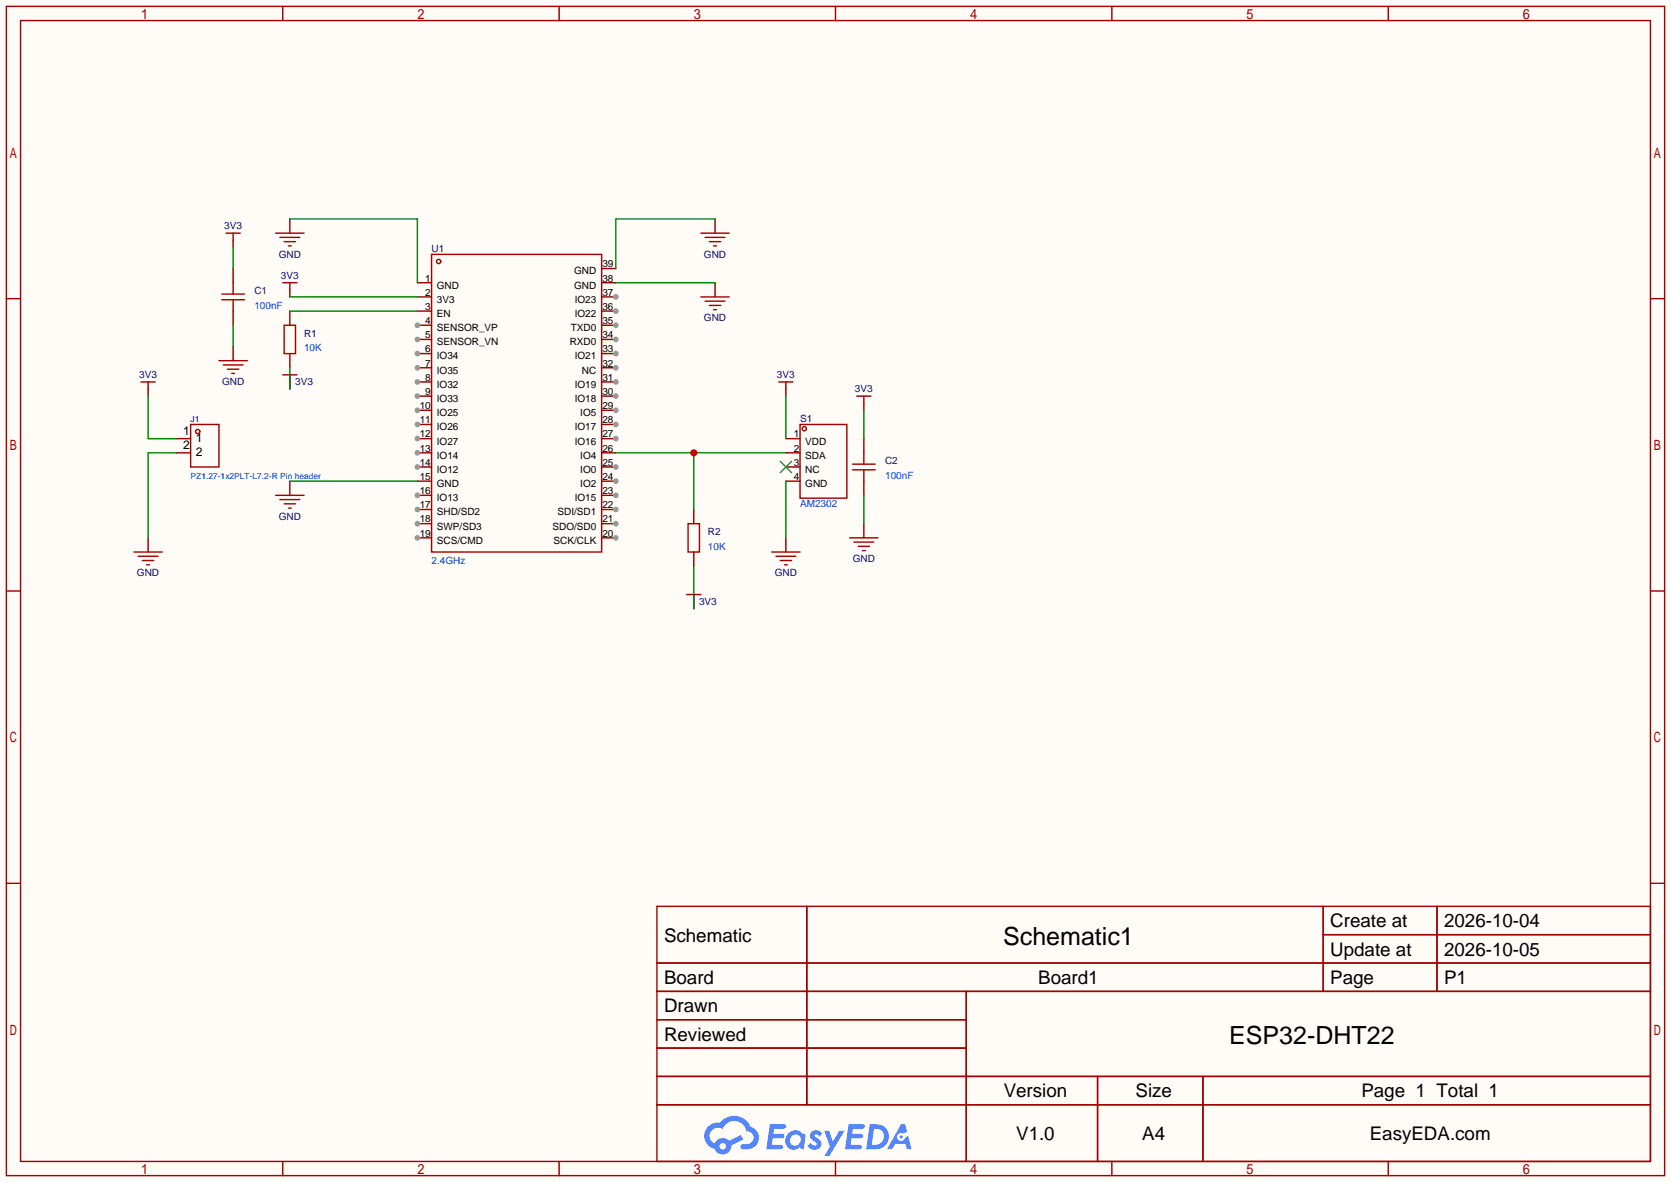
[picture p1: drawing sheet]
<svg xmlns="http://www.w3.org/2000/svg" width="299mm" height="212mm" viewBox="0 0 299 212" stroke-linecap="round" stroke-linejoin="round" font-family="sans-serif">
<path d="M0 0h299.5v211.8h-299.5z" fill="#fffcf7"/>
<g fill="none" stroke="#a10000" stroke-width=".25">
<path d="M1.1 1.1h297.2v209.6h-297.2zM3.7 3.7h292.1v204.5h-292.1zM50.7 1.1v2.6M100.2 1.1v2.6M149.7 1.1v2.6M199.3 1.1v2.6M248.8 1.1v2.6M1.1 53.5h2.6M295.8 53.5h2.5M1.1 105.9h2.6M295.8 105.9h2.5M1.1 158.3h2.6"/>
<path d="M295.8 158.3h2.5M117.7 162.4h178.1v45.8h-178.1zM117.7 172.6h178.1M117.7 177.7h178.1M144.6 162.4v35.6M173.2 177.7v30.5M237.1 162.4v15.3M237.1 167.5h58.7M257.5 162.4v15.3M117.7 182.8h55.5M117.7 192.9h178.1M117.7 187.8h55.5"/>
<path d="M117.7 198h178.1M196.7 192.9v15.3M215.6 192.9v15.3M50.7 208.2v2.5M100.2 208.2v2.5M149.7 208.2v2.5M199.3 208.2v2.5M248.8 208.2v2.5"/>
</g>
<g fill="#5487ff">
<path d="M145.5 202.8a1.3 1.3 0 0 1 1.8 .3l-.4 .6a.54 .54 0 0 0-.9-.2l.1 .2a1.58 1.58 0 0 1 1.1 1.6 1.43 1.43 0 0 1-2.5 .1l.5-.6a.64 .64 0 0 0 .5 .5 .64 .64 0 0 0 .7-.3l-.2-.2a1.6 1.6 0 0 1-1-1.6z"/>
<path d="M147.7 202.7h.9l.7 1.9 1.1-1.9h.9l-2.7 4.5h-.9l1-1.7z"/>
<path d="M138 201.5h1.6a1.31 1.31 0 0 1 1.2 .2 .4 .4 0 0 1-.3 .6h-1.8l-.1 .9h1.6a.4 .4 0 0 1 .4 .4 .4 .4 0 0 1-.4 .4h-1.7l-.2 1.2h.8a1.23 1.23 0 0 1 1.2 .2 .39 .39 0 0 1-.3 .6h-2.7z"/>
<path d="M152.1 201.5h1.6a1.32 1.32 0 0 1 1.3 .2 .39 .39 0 0 1-.4 .6h-1.7l-.2 .9h1.7a.4 .4 0 0 1 .3 .4 .4 .4 0 0 1-.4 .4h-1.7l-.2 1.2h.8a1.23 1.23 0 0 1 1.2 .2 .39 .39 0 0 1-.3 .6h-2.7z"/>
<path d="M161.5 201.5h.7l.4 1.3-.7 .4a.75 .75 0 0 0-1.1 .3 .75 .75 0 0 0 .5 1 .75 .75 0 0 0 .9-.6l.6-.3 .6 2.4h-.9l-.2-1h-1.9l-.5 1h-.9z"/>
<path d="M155.9 201.5l-.7 4.5h1.5a2.27 2.27 0 0 0 2.6-2.3 2.27 2.27 0 0 0-2.7-2.2zM156.6 202.3a1.5 1.5 0 0 1 1.8 1.5 1.5 1.5 0 0 1-1.9 1.4h-.3z"/>
<path d="M141.3 203.1a1.62 1.62 0 0 0-.4 2.1 1.62 1.62 0 0 0 2 .7l.4-.3 .3 .3 .5 .1 .3-2.5-.2-.3h-.4a1.58 1.58 0 0 0-2.5-.1zM141.9 203.6a.98 .98 0 0 1 1.5 .2 .98 .98 0 0 1-.6 1.5 .94 .94 0 0 1-1.2-.4 .94 .94 0 0 1 .3-1.3z"/>
<path d="M126.9 201.9a2.37 2.37 0 0 0 1.2 4 1.54 1.54 0 0 0 1.7 1 1.54 1.54 0 0 0 1.3-1.6l2.1-1.1-.5-.8-2 1.1a1.57 1.57 0 0 0-2.6 .4 1.5 1.5 0 0 1-.8-2.1 1.5 1.5 0 0 1 2.2-.5 2.23 2.23 0 0 1 2.3-1.4 2.23 2.23 0 0 1 2 1.8 1.16 1.16 0 0 1 1.2 1.1 1.16 1.16 0 0 1-1 1.3h-.7a.47 .47 0 0 0-.6 .3 .47 .47 0 0 0 .4 .6 2.23 2.23 0 0 0 2.3-.7 2.23 2.23 0 0 0 .4-2.3 2.16 2.16 0 0 0-1.3-1.1 3.2 3.2 0 0 0-5.4-.7l-1.2 .1zM129 205.4a.58 .58 0 0 1 1.1 0 .58 .58 0 0 1-1.1 0z"/>
<circle cx="161.5" cy="203.8" r=".28"/>
</g>
<g fill="none" stroke="#a10000" stroke-width=".25">
<path d="M77.3 45.6h30.5v53.3h-30.5z"/>
<circle cx="78.6" cy="46.9" r=".38"/>
</g>
<path d="M74.8 50.7h2.5M74.8 53.2h2.5M74.8 55.8h2.5M74.8 58.3h2.5" fill="none" stroke="#870000" stroke-width=".25"/>
<circle cx="74.8" cy="58.3" r=".51" fill="#999"/>
<path d="M74.8 60.8h2.5" fill="none" stroke="#870000" stroke-width=".25"/>
<circle cx="74.8" cy="60.8" r=".51" fill="#999"/>
<path d="M74.8 63.4h2.5" fill="none" stroke="#870000" stroke-width=".25"/>
<circle cx="74.8" cy="63.4" r=".51" fill="#999"/>
<path d="M74.8 65.9h2.5" fill="none" stroke="#870000" stroke-width=".25"/>
<circle cx="74.8" cy="65.9" r=".51" fill="#999"/>
<path d="M74.8 68.5h2.5" fill="none" stroke="#870000" stroke-width=".25"/>
<circle cx="74.8" cy="68.5" r=".51" fill="#999"/>
<path d="M74.8 71h2.5" fill="none" stroke="#870000" stroke-width=".25"/>
<circle cx="74.8" cy="71" r=".51" fill="#999"/>
<path d="M74.8 73.5h2.5" fill="none" stroke="#870000" stroke-width=".25"/>
<circle cx="74.8" cy="73.5" r=".51" fill="#999"/>
<path d="M74.8 76.1h2.5" fill="none" stroke="#870000" stroke-width=".25"/>
<circle cx="74.8" cy="76.1" r=".51" fill="#999"/>
<path d="M74.8 78.6h2.5" fill="none" stroke="#870000" stroke-width=".25"/>
<circle cx="74.8" cy="78.6" r=".51" fill="#999"/>
<path d="M74.8 81.2h2.5" fill="none" stroke="#870000" stroke-width=".25"/>
<circle cx="74.8" cy="81.2" r=".51" fill="#999"/>
<path d="M74.8 83.7h2.5" fill="none" stroke="#870000" stroke-width=".25"/>
<circle cx="74.8" cy="83.7" r=".51" fill="#999"/>
<path d="M74.8 86.2h2.5M74.8 88.8h2.5" fill="none" stroke="#870000" stroke-width=".25"/>
<circle cx="74.8" cy="88.8" r=".51" fill="#999"/>
<path d="M74.8 91.3h2.5" fill="none" stroke="#870000" stroke-width=".25"/>
<circle cx="74.8" cy="91.3" r=".51" fill="#999"/>
<path d="M74.8 93.9h2.5" fill="none" stroke="#870000" stroke-width=".25"/>
<circle cx="74.8" cy="93.9" r=".51" fill="#999"/>
<path d="M74.8 96.4h2.5" fill="none" stroke="#870000" stroke-width=".25"/>
<circle cx="74.8" cy="96.4" r=".51" fill="#999"/>
<path d="M107.8 96.4h2.6" fill="none" stroke="#870000" stroke-width=".25"/>
<circle cx="110.4" cy="96.4" r=".51" fill="#999"/>
<path d="M107.8 93.9h2.6" fill="none" stroke="#870000" stroke-width=".25"/>
<circle cx="110.4" cy="93.9" r=".51" fill="#999"/>
<path d="M107.8 91.3h2.6" fill="none" stroke="#870000" stroke-width=".25"/>
<circle cx="110.4" cy="91.3" r=".51" fill="#999"/>
<path d="M107.8 88.8h2.6" fill="none" stroke="#870000" stroke-width=".25"/>
<circle cx="110.4" cy="88.8" r=".51" fill="#999"/>
<path d="M107.8 86.2h2.6" fill="none" stroke="#870000" stroke-width=".25"/>
<circle cx="110.4" cy="86.2" r=".51" fill="#999"/>
<path d="M107.8 83.7h2.6" fill="none" stroke="#870000" stroke-width=".25"/>
<circle cx="110.4" cy="83.7" r=".51" fill="#999"/>
<path d="M107.8 78.6h2.6M107.8 81.2h2.6" fill="none" stroke="#870000" stroke-width=".25"/>
<circle cx="110.4" cy="78.6" r=".51" fill="#999"/>
<path d="M107.8 76.1h2.6" fill="none" stroke="#870000" stroke-width=".25"/>
<circle cx="110.4" cy="76.1" r=".51" fill="#999"/>
<path d="M107.8 73.5h2.6" fill="none" stroke="#870000" stroke-width=".25"/>
<circle cx="110.4" cy="73.5" r=".51" fill="#999"/>
<path d="M107.8 71h2.6" fill="none" stroke="#870000" stroke-width=".25"/>
<circle cx="110.4" cy="71" r=".51" fill="#999"/>
<path d="M107.8 68.5h2.6" fill="none" stroke="#870000" stroke-width=".25"/>
<circle cx="110.4" cy="68.5" r=".51" fill="#999"/>
<path d="M107.8 65.9h2.6" fill="none" stroke="#870000" stroke-width=".25"/>
<circle cx="110.4" cy="65.9" r=".51" fill="#999"/>
<path d="M107.8 63.4h2.6" fill="none" stroke="#870000" stroke-width=".25"/>
<circle cx="110.4" cy="63.4" r=".51" fill="#999"/>
<path d="M107.8 60.8h2.6" fill="none" stroke="#870000" stroke-width=".25"/>
<circle cx="110.4" cy="60.8" r=".51" fill="#999"/>
<path d="M107.8 58.3h2.6" fill="none" stroke="#870000" stroke-width=".25"/>
<circle cx="110.4" cy="58.3" r=".51" fill="#999"/>
<path d="M107.8 55.8h2.6" fill="none" stroke="#870000" stroke-width=".25"/>
<circle cx="110.4" cy="55.8" r=".51" fill="#999"/>
<path d="M107.8 53.2h2.6" fill="none" stroke="#870000" stroke-width=".25"/>
<circle cx="110.4" cy="53.2" r=".51" fill="#999"/>
<g fill="none" stroke="#870000" stroke-width=".25">
<path d="M51.9 39.2v2.6M128.1 39.2v2.6M41.8 43.1v1.2M51.9 51.9v1.3M51.9 55.8v2.5M107.8 50.7h2.6M107.8 48.1h2.6M128.1 50.7v2.5M26.5 69.7v1.3M41.8 62.1v2.5M51.9 63.4v2.5M51.9 68.5v1.2"/>
<path d="M140.8 69.7v1.3M140.8 78.6h2.6M154.8 72.3v1.2M26.5 96.4v2.5M51.9 86.2v2.6M124.3 91.3v2.6M124.3 98.9v2.6M140.8 96.4v2.5M140.8 81.2h2.6M140.8 83.7h2.6M140.8 86.2h2.6M154.8 93.9v2.5"/>
<path d="M124.3 107.8v1.3"/>
</g>
<g fill="none" stroke="#a10000" stroke-width=".25">
<path d="M40.5 41.8h2.6M41.8 41.8v1.3M49.4 41.8h5.1M50.2 42.5h3.5M50.7 50.7h2.5M50.9 58.3h2.1v5.1h-2.1zM50.9 43.3h2.1M51.7 44.1h.5M51.9 50.7v1.2M125.6 41.8h5.1M125.6 53.2h5.1M126.4 42.5h3.5"/>
<path d="M126.4 54h3.5M127.1 43.3h2.1M127.1 54.7h2.1M127.9 44.1h.5M127.9 55.5h.5M25.3 68.5h2.5M26.5 68.5v1.2M39.2 64.6h5.1M40 65.4h3.6M40.8 66.2h2M41.5 66.9h.5M50.7 67.2h2.5"/>
<path d="M51.9 67.2v1.3M139.6 68.5h2.5M140.8 68.5v1.2M143.4 76.1h8.4v13.2h-8.4zM153.5 71h2.6M154.8 71v1.3M24 98.9h5.1M24.8 99.7h3.5M49.4 88.8h5.1M50.2 89.5h3.5M50.9 90.3h2.1M51.7 91.1h.5"/>
<path d="M123.3 93.9h2v5h-2zM138.3 98.9h5.1M139.1 99.7h3.5M152.3 96.4h5.1M153 97.2h3.6M153.8 97.9h2M154.6 98.7h.5M25.5 100.5h2.1M26.3 101.2h.5M123.1 106.6h2.5M124.3 106.6v1.2M139.8 100.5h2.1"/>
<path d="M140.6 101.2h.5"/>
<circle cx="144.1" cy="76.8" r=".38"/>
</g>
<path d="M51.9 39.2h22.9v11.5M128.1 39.2h-17.7v8.9M51.9 53.2h22.9M51.9 55.8h22.9M110.4 50.7h17.7M51.9 65.9v3.8M140.8 71v7.6M51.9 86.2h22.9M110.4 81.2h30.4M124.3 81.2v10.1M140.8 86.2v10.2" fill="none" stroke="#008700" stroke-width=".25"/>
<path d="M139.8 82.7l2.1 2M141.9 82.7l-2.1 2" fill="none" stroke="#3c3" stroke-width=".25"/>
<circle cx="124.3" cy="81.2" r=".63" fill="#c00"/>
<path d="M41.8 44.3v3.8M41.8 58.3v3.8M26.5 71v7.6h5.1M154.8 73.5v5.1M31.6 81.2h-5.1v15.2M154.8 88.8v5.1M124.3 101.5v7.6" fill="none" stroke="#008700" stroke-width=".25"/>
<g fill="none" stroke="#a10000" stroke-width=".25">
<path d="M39.8 53.7h4M39.8 52.7h4M41.8 50.7v2M41.8 53.7v2.1M34.2 76.1h5v7.6h-5zM152.8 84.2h4M152.8 83.2h4M154.8 81.2v2M154.8 84.2v2"/>
<circle cx="35.4" cy="77.3" r=".38"/>
</g>
<path d="M41.8 48.1v2.6M41.8 55.8v2.5M31.6 78.6h2.6M154.8 78.6v2.6M31.6 81.2h2.6M154.8 86.2v2.6" fill="none" stroke="#870000" stroke-width=".25"/>
<g font-size="4.5">
<text x="179.8" y="169.3">Schematic1</text>
<text x="220.3" y="187.1">ESP32-DHT22</text>
</g>
<g font-size="3.4">
<text x="238.4" y="166.2">Create at</text>
<text x="258.8" y="166.2">2026-10-04</text>
<text x="119" y="168.7">Schematic</text>
<text x="238.4" y="171.3">Update at</text>
<text x="258.8" y="171.3">2026-10-05</text>
<text x="119" y="176.4">Board</text>
<text x="186.1" y="176.4">Board1</text>
<text x="238.4" y="176.4">Page</text>
<text x="258.8" y="176.4">P1</text>
<text x="119" y="181.4">Drawn</text>
<text x="119" y="186.5">Reviewed</text>
<text x="179.9" y="196.7">Version</text>
<text x="203.5" y="196.7">Size</text>
<text x="244" y="196.7">Page 1 Total 1</text>
<text x="182.1" y="204.3">V1.0</text>
<text x="204.7" y="204.3">A4</text>
<text x="245.5" y="204.3">EasyEDA.com</text>
</g>
<g font-size="2.2">
<text x="32.8" y="77.9">1</text>
<text x="32.8" y="80.5">2</text>
<text x="35.1" y="79.2">1</text>
<text x="35.1" y="81.7">2</text>
</g>
<g font-size="1.8" fill="#000080">
<text x="40.2" y="41.1">3V3</text>
<text x="49.9" y="46.2">GND</text>
<text x="77.3" y="45.1">U1</text>
<text x="126.1" y="46.2">GND</text>
<text x="45.6" y="52.8">C1</text>
<text x="50.3" y="50">3V3</text>
<text x="126.1" y="57.6">GND</text>
<text x="54.5" y="60.4">R1</text>
<text x="24.9" y="67.8">3V3</text>
<text x="39.8" y="69">GND</text>
<text x="52.9" y="69">3V3</text>
<text x="139.2" y="67.8">3V3</text>
<text x="153.2" y="70.3">3V3</text>
<text x="143.4" y="75.6">S1</text>
<text x="158.6" y="83.2">C2</text>
<text x="49.9" y="93.2">GND</text>
<text x="126.9" y="95.9">R2</text>
<text x="152.8" y="100.8">GND</text>
<text x="24.5" y="103.3">GND</text>
<text x="138.8" y="103.3">GND</text>
<text x="125.3" y="108.4">3V3</text>
</g>
<g font-size="1.8">
<text x="107.9" y="47.9">39</text>
<text x="76.2" y="50.5">1</text>
<text x="76.2" y="53">2</text>
<text x="78.3" y="51.7">GND</text>
<text x="102.9" y="51.7">GND</text>
<text x="102.9" y="49.2">GND</text>
<text x="107.9" y="53">37</text>
<text x="107.9" y="50.5">38</text>
<text x="76.2" y="55.5">3</text>
<text x="76.2" y="58.1">4</text>
<text x="78.3" y="54.3">3V3</text>
<text x="78.3" y="56.8">EN</text>
<text x="78.3" y="59.3">SENSOR_VP</text>
<text x="102.3" y="59.3">TXD0</text>
<text x="103" y="56.8">IO22</text>
<text x="103" y="54.3">IO23</text>
<text x="107.9" y="58.1">35</text>
<text x="107.9" y="55.5">36</text>
<text x="76.2" y="60.6">5</text>
<text x="76.2" y="63.2">6</text>
<text x="76.2" y="65.7">7</text>
<text x="78.3" y="61.9">SENSOR_VN</text>
<text x="78.3" y="64.4">IO34</text>
<text x="102.1" y="61.9">RXD0</text>
<text x="103" y="64.4">IO21</text>
<text x="107.9" y="65.7">32</text>
<text x="107.9" y="63.2">33</text>
<text x="107.9" y="60.6">34</text>
<text x="76.2" y="68.2">8</text>
<text x="76.2" y="70.8">9</text>
<text x="78.3" y="67">IO35</text>
<text x="78.3" y="69.5">IO32</text>
<text x="103" y="69.5">IO19</text>
<text x="104.3" y="67">NC</text>
<text x="107.9" y="70.8">30</text>
<text x="107.9" y="68.2">31</text>
<text x="75.2" y="73.3">10</text>
<text x="75.2" y="75.9">11</text>
<text x="78.3" y="72">IO33</text>
<text x="78.3" y="74.6">IO25</text>
<text x="78.3" y="77.1">IO26</text>
<text x="103" y="77.1">IO17</text>
<text x="103" y="72">IO18</text>
<text x="104" y="74.6">IO5</text>
<text x="107.9" y="75.9">28</text>
<text x="107.9" y="73.3">29</text>
<text x="75.2" y="78.4">12</text>
<text x="75.2" y="80.9">13</text>
<text x="75.2" y="83.5">14</text>
<text x="78.3" y="79.7">IO27</text>
<text x="78.3" y="82.2">IO14</text>
<text x="103" y="79.7">IO16</text>
<text x="104" y="82.2">IO4</text>
<text x="107.9" y="83.5">25</text>
<text x="107.9" y="80.9">26</text>
<text x="107.9" y="78.4">27</text>
<text x="142.3" y="78.4">1</text>
<text x="142.3" y="80.9">2</text>
<text x="142.3" y="83.5">3</text>
<text x="144.3" y="79.7">VDD</text>
<text x="144.3" y="82.2">SDA</text>
<text x="75.2" y="86">15</text>
<text x="75.2" y="88.6">16</text>
<text x="78.3" y="84.7">IO12</text>
<text x="78.3" y="87.3">GND</text>
<text x="78.3" y="89.8">IO13</text>
<text x="103" y="89.8">IO15</text>
<text x="104" y="87.3">IO2</text>
<text x="104" y="84.7">IO0</text>
<text x="107.9" y="88.6">23</text>
<text x="107.9" y="86">24</text>
<text x="142.3" y="86">4</text>
<text x="144.3" y="84.7">NC</text>
<text x="144.3" y="87.3">GND</text>
<text x="75.2" y="91.1">17</text>
<text x="75.2" y="93.6">18</text>
<text x="78.3" y="92.4">SHD/SD2</text>
<text x="78.3" y="94.9">SWP/SD3</text>
<text x="99" y="94.9">SDO/SD0</text>
<text x="99.9" y="92.4">SDI/SD1</text>
<text x="107.9" y="93.6">21</text>
<text x="107.9" y="91.1">22</text>
<text x="75.2" y="96.2">19</text>
<text x="78.3" y="97.4">SCS/CMD</text>
<text x="99.2" y="97.4">SCK/CLK</text>
<text x="107.9" y="96.2">20</text>
</g>
<g font-size="1.8" fill="#00f">
<text x="45.6" y="55.3">100nF</text>
<text x="54.5" y="62.9">10K</text>
<text x="158.6" y="85.8">100nF</text>
<text x="143.4" y="90.9">AM2302</text>
<text x="77.3" y="101">2.4GHz</text>
<text x="126.9" y="98.5">10K</text>
</g>
<text font-size="1.5" fill="#000080" x="34.2" y="75.6">J1</text>
<text font-size="1.5" fill="#00f" x="34.2" y="85.8">PZ1.27-1x2PLT-L7.2-R Pin header</text>
</svg>
